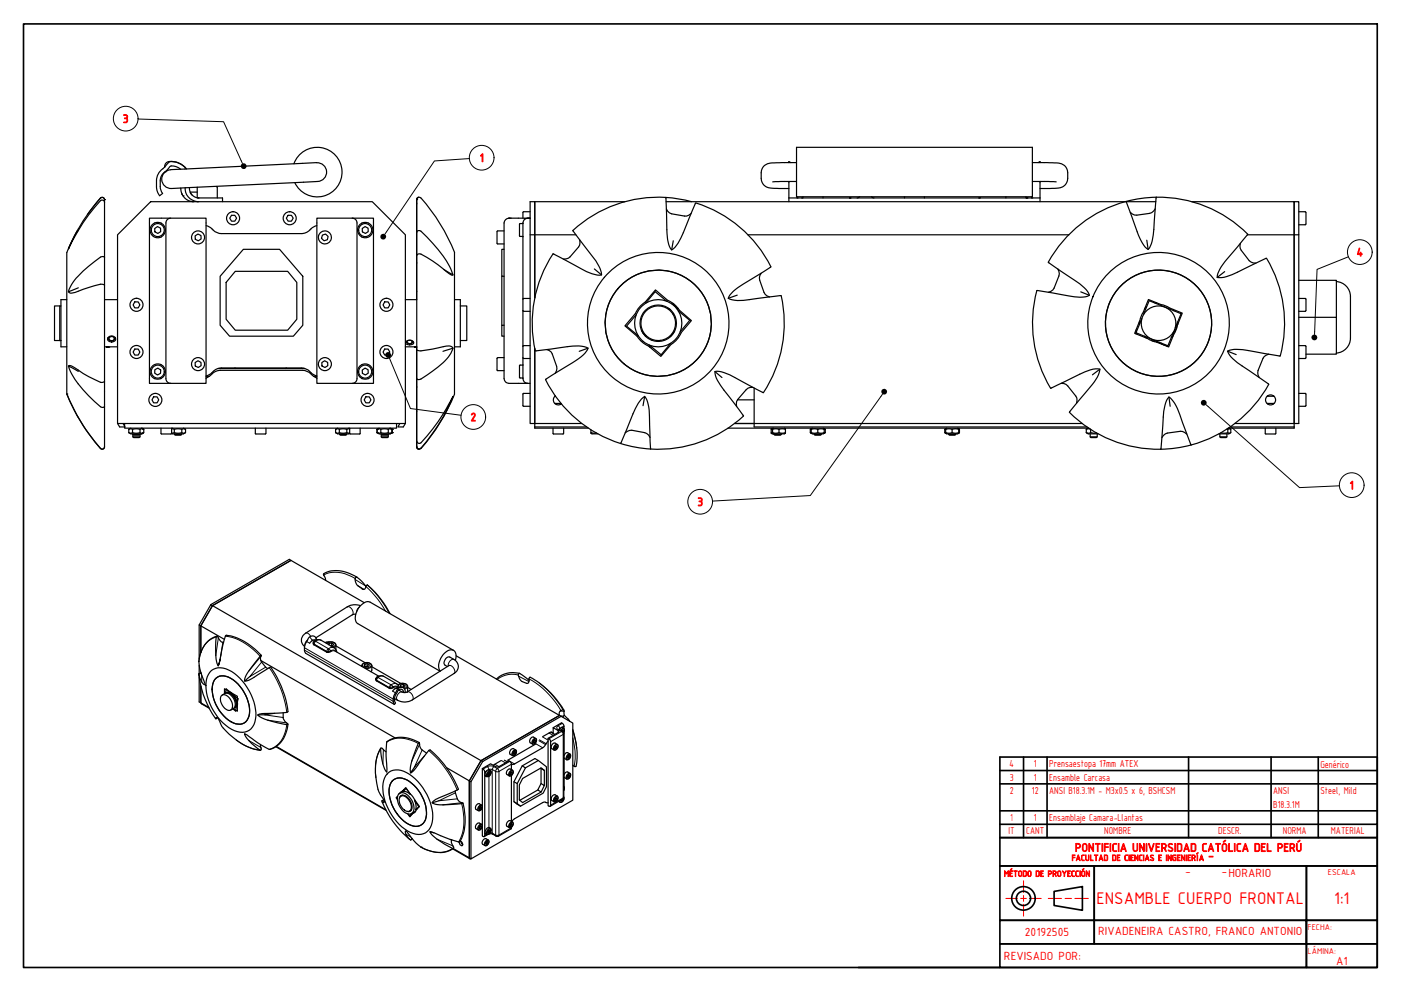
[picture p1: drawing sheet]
<svg xmlns="http://www.w3.org/2000/svg" width="594mm" height="420mm" viewBox="0 0 594 420" stroke-linecap="round" stroke-linejoin="round" font-family="sans-serif">
<!-- layer: Visible (ISO) -->
<g fill="none" stroke="#000" stroke-width=".51">
<path d="M69.1 71.5a6.2 6.2 0 0 0-2.7 5.2v3l.7 2.3 .6 1 1.3-1M69.9 72.9l-1.3 1.3-.6 1.8v3.6l.9 2.4M71.6 68.5l-1.2 .7-.6 1.6M71.8 68.5l-.2 .1M71.8 68.5a8.1 8.1 0 0 1 7.2 3.1 7.1 7.1 0 0 0-7.4-2.8l-2.5 2.7M72.4 72a4 4 0 0 0-3.8 4.1 4 4 0 0 0 4.1 3.8l62-3M76.6 71.7a4.1 4.1 0 0 0-4.7-1l-1.6 1.9M76.6 79.7a5.5 5.5 0 0 0 5.6 5.8M78.5 79.7a5.7 5.7 0 0 0 5.8 5.8M80.3 79.5a4 4 0 0 0 4 4.4h10.1v1.6M83.6 79.4v4.5M83.6 79.4h.1"/>
<path d="M91.9 79l.2 4.9M124.6 69.4a10.5 10.5 0 0 1 15.9-5.1 10.5 10.5 0 0 1 .8 16.7 10.5 10.5 0 0 1-16.3-3.6M134.3 68.9l-61.9 3M134.3 69a4 4 0 0 1 4.2 3.8 4 4 0 0 1-3.8 4.1M334.5 76.9v7M334.5 68.9v-.4l.8 .4M337.8 76.9l-10.1 .2M337.8 68.9l-7.4 .1a8.5 8.5 0 0 0-6.4 1.3 7.1 7.1 0 0 0 0 8.2l1.1 .8 1.7 .4 7.7 .2M337.8 62.5h100v20.9h-100zM437.8 68.9l11.8 .4a4 4 0 0 1 3.2 4 5.3 5.3 0 0 1-1.6 5.5 9.4 9.4 0 0 1-6.1 1.1h-4.1M437.8 76.9l10.1 .2M440.2 68.9l.8-.4v.4"/>
<path d="M441 76.9v7M32.8 97.8l-4.4 9.2M42.6 84a.98 .98 0 0 1 1.1-.3 .98 .98 0 0 1 .6 1M42.6 83.9l-5.6 7.1M42.6 84a74.7 74.7 0 0 0-13.6 21.6 77.2 77.2 0 0 1 14.1-20.8l1.1 .4 .1 .6M42.6 84l.5-.3 1.1 .4 .1 1.7M44.3 85.8v23.4M49.8 99.5l14.1-14h94l14 14v80.1h-122.1zM63.4 92.5h24v70h-24zM65.6 96.9l1.2-.8 1.3 .7v1.4l-1.2 .8-1.2-.7zM70.4 94.5v66l.5 1.5 1.5 .5M72.4 92.5l-1.5 .6-.5 1.4"/>
<path d="M77.2 82.2v.2M77.2 82.2v.1M77.3 82.5v.2M80.6 81.4h3M80.7 81.7l.7 1M82.7 100l1.2-.8 1.3 .7 .1 1.4-1.2 .8-1.3-.6zM83.9 83.9h.5M87.4 95.7a7.8 7.8 0 0 1 3.9 2.6l2.6 .7M98.2 91.3h1.4l.7 1.2-.7 1.3h-1.4l-.8-1.3zM122.2 91.3h1.4l.7 1.2-.7 1.3h-1.4l-.8-1.3zM134.3 95.7a7.8 7.8 0 0 0-3.9 2.6l-2.6 .7h-33.8M134.4 92.5h24v70h-24z"/>
<path d="M136.7 99.7l1.3-.5 1.1 1-.3 1.4-1.4 .5-1.1-1zM149.4 92.5l1.4 .6 .6 1.4M151.4 94.5v66l-.6 1.5-1.4 .5M153.3 94.6a3.3 3.3 0 0 1 4.8 2.9 3.3 3.3 0 0 1-4.8 2.9M153.4 94.7a3.3 3.3 0 0 0 0 5.7M153.6 96.9l1.2-.8 1.3 .7v1.4l-1.2 .8-1.2-.7zM176.7 86.5v25M176.7 98.4l.2-.4 1.1-.2a45.1 45.1 0 0 1 14.1 18.8l-3.9-2.4M176.7 98.4v9.8M176.7 86.1v.4M177.5 83.7l-.8 .6v2.2M177.6 83.7l-.7 .3-.2 .7"/>
<path d="M178.4 83.9a.98 .98 0 0 0-1-.2 .98 .98 0 0 0-.7 .9v13.8M178.5 83.9a80.2 80.2 0 0 1 14.3 23.1M213.7 97.9l-2.9 .1v5.1l.2 .3h2.7M214.4 93.1l1.4-.6h8a2.06 2.06 0 0 0-2.1 2v66a1.96 1.96 0 0 0 2.1 2h-8a2.06 2.06 0 0 1-2.1-2v-66zM220.5 94.8h1.2M220.6 94.8l-.3 .3v4.9l.3 .2M221.7 90.1v2.4M222 89.8l-.3 .3M222.1 89.8h2.7M223.8 92.5h1h-1M224.8 99.5h2v-14h-2v94.1h2v-31.8M242.9 97.7l6.1 8.1a27.6 27.6 0 0 1 5.8 9l.3 1.8h-1.8a25.2 25.2 0 0 1-9.8-4.3l-8.9-4.7a52.3 52.3 0 0 0-7.5 41.2l9.9-1.3a30 30 0 0 1 10.7-.5l1.7 .6a14.1 14.1 0 0 1-6.5 6.1l-11.5 7.1a53 53 0 0 0 44.5 29.6"/>
<path d="M264.9 85.5h-38.1v40.8v-26.8h17.4M282.3 83.7l.5 13.7a14.1 14.1 0 0 0 2 8.6l1.4-1.1a41.4 41.4 0 0 0 6.2-12.7l2.6-6.1a52.5 52.5 0 0 1 31.9 27M282.3 83.7l5 .5 6 1.3M282.3 83.7a53.4 53.4 0 0 0-39.4 14M282.4 85.5h194.7M282.6 88.6l1.3 1.7 .9 .4 6.3 .9 2-1.1M317.1 99.5h136.2M334.5 83.9h106.5M334.5 83.9v1.6M338 83.4v.5M340.3 83.9h-.3M340.5 83.4v.5"/>
<path d="M349 83.4v.5M360.2 83.9h.3M364.5 83.4l-1.1 .5M369.6 83.4l1 .5M383.5 83.4v.5M392 83.4v.5M415.3 83.9h-.3M426.5 83.4v.5M435 83.4v.5M435.2 83.9h.3M437.5 83.4v.5M441 83.9v1.6"/>
<path d="M477.5 85.4a53 53 0 0 0-32.9 25.8l8.2 5.7a29.1 29.1 0 0 1 8.4 6.7l.8 1.6-.8 .4a14.9 14.9 0 0 1-8.1-.1l-13.4-2.3a52.4 52.4 0 0 0 5.9 41.4l12.2-5.9a12.5 12.5 0 0 1 8.6-2.2 14.2 14.2 0 0 1-4.2 7.8l-8.7 10.5M477.5 85.5h12.6M489.8 88.6l-1.4 1.5-.9 .4-5.5 .7h-.9l-1.8-1.2M490.3 83.6l-.8 10.1a22.5 22.5 0 0 1-2.1 11.4l-.5 .7a14.7 14.7 0 0 1-4.7-7.5l-4.7-12.9M490.3 83.6l-7 .6-5.8 1.2M490.3 83.6a52.6 52.6 0 0 1 38.7 15.8l-8.7 10.4a14.4 14.4 0 0 0-4.2 7.8l.9 .1a13.7 13.7 0 0 0 7.7-2.3l12.3-5.9a52.1 52.1 0 0 1 5.7 41.4l-9.8-1.6a29.3 29.3 0 0 0-10.7-1l-1.7 .6 .4 .8a13.9 13.9 0 0 0 5.8 5.5l11.2 7.7a53 53 0 0 1-45.7 27.6M505.4 85.5h43.4v95.5M529 99.5h19.8M548.8 85.5h1.9v14h-1.9zM548.8 99.5v80.1M550.7 89.8h2.7l.3 .3M550.7 99.5v80.1h-27.1"/>
<path d="M553.7 95l-.3 .3h-2.7M553.8 90.1v4.9M28.3 107v60M44.3 109.2a1.16 1.16 0 0 0-1.7-.2 39.3 39.3 0 0 0-12.7 12.5l-.9 2.2M44.3 109.2v11.7M68.4 100.4a3.3 3.3 0 0 0 .2-5.5 3.3 3.3 0 0 0-5 2.2 3.3 3.3 0 0 0 4.3 3.6l.5-.3M99.8 115h22.2l3.9 4.7v15.7l-3.9 4.6h-22.2l-3.9-4.6v-15.7zM103.2 105.7h15.4l9.8 11.4v20.8l-4 4.6h-27.1l-4-4.6v-20.8zM176.7 111.5v12M176.7 108.2a1.3 1.3 0 0 1 1.8-.5l5 3 7 5.4 1 .5h.6M176.7 108.2v40.2M176.7 111.4v.1"/>
<path d="M192.7 107v60.1a80.2 80.2 0 0 1-14.2 23.1M212.8 117.1v20.8M213.7 105.7h-.9v11.4h.9M220.5 100.2h1.2M245.8 101.7v2.2l-.4 .8-4.4 4.8-2.1 .3M252 114l3.1 2.6M285.5 102.1l-.7 3.9M322.8 115.9l-.6 .9-.1 2 1.9 5.2 1.2 1.5 1.1 .4M326.8 113.1l-8.5 5.4a23.2 23.2 0 0 0-9.2 7.2l-.3 .8 1.7 .6a17 17 0 0 0 7.2-.1l13.5-1.6M448.6 114l.6 2.1-2.2 6.1-.5 .7-1.9 1M486.3 101.8l.6 4M519.3 115.2l-3.2 2.4"/>
<path d="M526 103.2l-.1 2.1 3.8 5.2 1.7 1h1.2M550.7 118.9h16v15.6M566.7 119.4a6.4 6.4 0 0 1 5.9 6.3v17.7a6.4 6.4 0 0 1-5.9 6.3M25.3 129.7h-2.2v14.7h2.7h-.5v-14.7h.5M28.3 127h-2.5v20h2.5M44.3 120.9l-.1-.1a4.9 4.9 0 0 0-4.1 .3l-7 2.4a4.2 4.2 0 0 1-3.8 .5l-.3-.3 4.2-1.7M44.3 120.9v68.5l-.1 .6-1.1 .4a75.5 75.5 0 0 1-14.7-23.3M44.3 127h5.5M57.1 128h1.5l.7 1.3-.7 1.2h-1.5l-.6-1.2zM163.1 128h1.5l.7 1.3-.7 1.2h-1.5l-.7-1.2zM171.9 127h4.8M176.7 123.5v3.5"/>
<path d="M176.7 123.5h.1M192.7 127h2.5v20h-2.5M195.2 129.7h2.7v14.7h-2.7M213.7 137.9h-.9v4.6h.9M221.7 131.7l.3 .3M222 126.5l-.3 .3M222.1 132h2.7M222.1 126.5h2.7M269.8 133.4l-4.1 4.9 4.9 4M282.8 127.7l-5-4-4.1 4.9M283.6 130.8l-.2 .2M285.2 128.9l-.1 .1"/>
<path d="M285.6 133l-.2 .3M285.7 128.9h-.5l2.3 1.8M287.5 130.8l-.3 .4M287.5 131.7l5 4.1-4.1 4.9M312.6 125.1l-3.8 1.4M331.3 125.4a53.4 53.4 0 0 1-7.6 41.1M458.3 123.7l3.7 1.5M481.8 139.9v1M483.1 136.5v1.1M483.2 136.2l.1 1M483.3 136l-2.2 5.3 5.4 2.2M484.2 135l-2.5 6.1 6.7 2.8 6.8 2.7 2.5-6"/>
<path d="M484.8 133.5l2.5-6 13.5 5.5-2.5 6M484.8 132.3l2.2-5.3 7 2.6 7.3 3.2-2.5 7-3.2 7.3-7.6-2.8-1.5-.8M484.9 132.3l-.9 1.5-.6 2.2M486.2 130.1l-.8 .8M490.5 128.4l-.8 .1M497.4 131.2l.5 .6M499.3 136.7a8 8 0 0 1-2.1 5M499.4 136.5v1.1M550.7 126.5h2.7l.3 .3M550.7 134.5h16v15.7h-12.9M553.7 131.7l-.3 .3h-2.7M553.8 126.8v4.9"/>
<path d="M29 155.2l1-.2a65.2 65.2 0 0 0 13.1 7.2l1.2-.6M33.2 157.5l-4.2-2.3a29.2 29.2 0 0 0 8.6 12.6l5 4.6a1.02 1.02 0 0 0 1.7-.2M44.3 147h5.5M45.2 147.2h.9M45.2 147v.1M45.8 143.1v.3M45.9 143a1.43 1.43 0 0 0 1.4 1.6 1.43 1.43 0 0 0 1.5-1.6M46.1 142.9a1.69 1.69 0 0 1 1.9-.4 1.69 1.69 0 0 1 1 1.8 1.96 1.96 0 0 1-3.4-.5zM46.1 147v.1M46.6 142.9a1.17 1.17 0 0 1 1.9 .7 1.16 1.16 0 0 1-1.2 .8 1.16 1.16 0 0 1-1.1-1zM48.8 143.1v.3M57.1 148h1.5l.7 1.3-.7 1.2h-1.5l-.6-1.2z"/>
<path d="M65.7 156.8l1.2-.7 1.2 .8v1.4l-1.3 .7-1.2-.8zM82.7 153.7l1.2-.7 1.3 .6 .1 1.4-1.2 .8-1.3-.6zM87.4 159.6h1.4M89.9 158.5l-1.3 1.1-1.2 .7M92.5 156.3h36.8M93.9 156a6.6 6.6 0 0 0-4.8 2.6l-1.7 .8M94 156h33.8a6.6 6.6 0 0 1 4.8 2.6l1.7 .8M99.6 156l.5 .2M121.5 156l-.5 .2M131.8 158.5l-1.9-1.2-1.7-.3h-34.7l-2.2 .5-1.3 1M131.8 158.5l1.3 1.1 1.3 .7M133 159.6h1.4"/>
<path d="M136.5 153.7l1.2-.7 1.2 .6 .1 1.4-1.2 .8-1.3-.6zM153.3 154.7a3.3 3.3 0 0 1 4.5 1.5 3.3 3.3 0 0 1-1.7 4.4M153.4 154.7a3.2 3.2 0 0 0 0 5.7M153.6 156.9l1.2-.8 1.3 .7v1.4l-1.2 .8-1.2-.7zM163.1 148h1.5l.7 1.3-.7 1.2h-1.5l-.7-1.2zM171.9 147h4.8M172.1 144.9a2.06 2.06 0 0 1 3.4 .4 2.16 2.16 0 0 1-3.5 0zM172.2 144.8l.9 .8M172.7 144.7a1.36 1.36 0 0 1 2.2 .3 1.15 1.15 0 0 1-1.3 .7 1.15 1.15 0 0 1-.9-1zM175.2 144.8l-.8 .8M175.8 147l.9 .1-.9 .1M176.7 147v16.9"/>
<path d="M176.7 148.4l.2 .1a5.9 5.9 0 0 0 4.1-.1l4.8-.9a8.9 8.9 0 0 1 5.7-.5l.6 .6-4.3 1.3M176.7 148.4v12.2M192.1 147.6a15.8 15.8 0 0 1-6.3 8l-7.3 5.1a1.29 1.29 0 0 1-1.8-.1M210.8 156.9l.2 .2h2.7M210.8 151.9v4.9M211 151.7l-.2 .3M211.1 151.6h2.6M220.5 154.8h1.2M220.6 154.8l-.3 .2v5l.3 .3M221.7 151.7l.3 .3M222 146.5l-.3 .3M222.1 152h2.7"/>
<path d="M222.1 146.5h2.7M231.8 148.2l1.9 1.1 .5 .8 1.8 5.2 .2 1-.7 1.9M249.4 147.6l-3.8 1.3M272.2 140.3l.9 1.4M272.5 141l.1 .1M273.1 141.7l.7 .9 .2-.3M275 146.7l5.2 4.4 4.5-5.1a10.3 10.3 0 0 0 4.1-4.9l4.4-5.2-5.2-4.4a10.3 10.3 0 0 0-4.9-4.1l-5.2-4.5-4.3 5.2a10.5 10.5 0 0 0-4.2 4.9l-4.4 5.2 5.2 4.4a10.5 10.5 0 0 0 4.9 4.1M275.3 146.3l.1 .8M275.5 147.1h.9M276.6 143.9l-.2 .4M278.5 144.4v.3M278.9 144.4l.1 .3"/>
<path d="M279.7 144.4v.3M284.4 145.5l-4 4.9-5-4.1M286.1 140.4l-1.9 2.4M303.1 157.5l3 2.6M466.4 156.5l-3.2 2.4M481.8 141.1v.5M485.2 142.5l.8 .8M486.2 142.9l.3 .6M488.6 144.6l1 .3M490.6 144.7l-.1 .4M490.7 145.2h1v.4M492.5 145.5l.2 .5"/>
<path d="M493.9 146.1l-.5 .2M494.9 146.5l-.1 .3M497.5 142.3l-.8 .9M520.5 148.9l3.7 1.4M538 150.2l-1.9 1-.5 .7-2.1 5.2v1.9l.5 1.1M550.7 146.5h2.7l.3 .3M553.7 151.7l-.3 .3h-2.7M553.8 146.8v4.9M28.4 167.1a74.1 74.1 0 0 0 14.7 23.3l.8-.1 .4-.8M49.8 179.6l.9 1.4h2.3l-.8-1.4M52.8 179.6v1.9h115.3v-1.9M65.2 168.3h1.4l.7 1.2-.7 1.3h-1.4l-.7-1.3z"/>
<path d="M65.6 160.5l1.3 .3 1.2-.3M68.4 160.4a3.2 3.2 0 0 0 .8-5 3.2 3.2 0 0 0-5.1 .3 3.2 3.2 0 0 0 1.5 4.9M68.4 160.5l-.2 .1M153.3 160.5l.3 .1M153.6 160.5l1.3 .3 1.2-.3M155.1 168.3h1.5l.7 1.2-.7 1.3h-1.5l-.7-1.3zM169.5 179.6l-.8 1.4h2.3l.9-1.4M176.7 163.9v10.3M176.7 174.2v15.3M176.7 174.2v.2M176.7 163.9v.3M176.7 160.6v26.4"/>
<path d="M220.5 160.3h1.2M222 166.8l-.3 .2v5l.3 .3M222.1 166.8h2.7M222.1 172.3h2.7M223.8 162.5h1M235.3 171h2.6M235.4 167.9a2.13 2.13 0 0 0-.3 3 2.13 2.13 0 0 0 2.9 .4M235.5 167.9l-.2 .1M235.5 171v.2M238 171.2h.1M246.7 179.6h-19.9v1.4M273.4 168.1l-.7 3.9"/>
<path d="M311.5 179.6h147.4M312.7 169.5h7.1M315.3 176.4a53.4 53.4 0 0 1-39.4 14M319.3 164.3l-2.1 .3-4.4 4.8-.4 .8v2.2M319.8 164.5v16.5h141.1M323.7 166.5l-9-4.7a29.3 29.3 0 0 0-9.8-4.3h-1.8l.1 .9a13.7 13.7 0 0 0 3.8 7.1l8.3 10.8M450 162.5l2.1 .5 4.1 4.9 .4 .9-.1 2.1M453.5 174.8a53.4 53.4 0 0 0 38.7 15.7M495.7 168.3l.5 4M537.3 168h3M537.3 171h3M537.5 167.8v.2"/>
<path d="M537.5 171v.2M540 167.8v.2M540 171v.2M550.7 166.8h2.7l.3 .3M553.7 172l-.3 .3h-2.7M553.8 167v5M54.6 182l.8-.2 .8 .2 1.6-.2 3.2 .2M54.6 183.4l.8 .3 .8-.3 1.6 .3 3.2-.3M54.6 183.4l.9 .5h4.6M54.6 182v1.4M55.5 181.5l-.9 .5M56.2 182v1.4"/>
<path d="M56.3 183.9l.3 .6h2.5l.3-.6M56.3 184.2h3.1v1l-.3 .3h-2.5l-.3-.3zM56.3 185.2h3.1M59.4 182v1.4M60.1 181.5l.9 .5M60.6 181.9l.2 .1M60.8 183.5l-.7 .4M61 182v1.4l-.9 .5M68.3 181.5v2.2M68.3 183.8l.2 .2 4.2-.2M72.8 181.5v2.2l.4 .2h4.6l.9-.5v-1.4M73.2 181.5l-.4 .3 4.3 .2 .8-.2 .8 .2"/>
<path d="M73.9 182v1.4M74 183.9l.3 .6h2.4l.3-.6M74 184.2h3M77.1 182v1.4M77.8 181.5l.9 .5M78.7 183.4l-.8 .3-.8-.3-4.3 .2M108.3 181.5v2.2M108.3 183.8l.2 .2M112.7 183.8l-4.2 .2M112.8 181.5v2.2M142.3 183.4l.8 .3 .8-.3 4.4 .2M142.3 182v1.4"/>
<path d="M143.2 181.5l-.9 .5M143.9 182v1.4M144 183.9l.3 .6h2.4l.3-.6M144 184.2h3M147.1 182v1.4M147.8 181.5l.5 .3-4.4 .2-.8-.2-.8 .2M148.3 181.5v2.2l-.5 .2h-4.6l-.9-.5M148.3 183.8l.2 .2 4.2-.2M152.7 181.5v2.2M159.9 182l.8-.2 .8 .2 1.6-.2 3.1 .2M159.9 183.4l.8 .3 .8-.3M159.9 183.4l.9 .5h4.6l.9-.5"/>
<path d="M159.9 182v1.4M160.8 181.5l-.9 .5M161.5 182v1.4M161.7 183.9l.2 .6h2.4l.4-.6M161.7 184.2h3v1l-.4 .3h-2.4zM161.7 185.2h3M164.7 182v1.4M165.9 181.8l.4 .2M166.2 182l-.8-.5 .9 .5v1.4M166.2 182v1.4l-.4 .2-4.3-.2M166.3 183.4l-.4 .2M176.7 189.5l.3 .7 .8 .3"/>
<path d="M176.7 189.4a.98 .98 0 0 0 .7 1 .98 .98 0 0 0 1-.3M176.7 187l.7 .9 .6 .1a76.8 76.8 0 0 0 14.1-19.9l-.6 1.4a72.5 72.5 0 0 1-13.5 20.9l-1.1-.4-.2-.6M176.7 187v2.4M176.7 189.4v.1M226.8 181v.5h22.7M226.8 181h21.9M234.5 181.5v2.2M234.5 183.8l.2 .2M239 183.8l-4.2 .2M239 181.5v2.2M250.6 182.2v1.2M252.9 183.6l-2.3-.2 .4 .5h2.5"/>
<path d="M263.1 188l4-9.3a32.9 32.9 0 0 1 4.9-9.5l1.4-1.1a14.6 14.6 0 0 1 2 8.6l.5 13.7M265.1 183.5l1.9-1 .9-.1 5.5 1 1.6 1 .7 1.1M308.7 181.5h152.9M327 182v1.4M327.5 181.5l-.5 .5 .6-.2M327.6 183.4l1.3 .3 4.2-.3M327.6 182l1.3-.2 1.4 .2M327.6 181.8v1.9l.4 .2M328 181.5l-.4 .3M328.2 183.9l.3 .6h2.5l.3-.6M328.2 184.2h3.1M330.3 182l1.4-.2 1.4 .2"/>
<path d="M330.3 182v1.4M332.6 181.5l.5 .3v1.9l-.5 .2h-5.1l-.5-.5 .6 .2M344 183.4l1.4 .3 4.1-.3M344 182l1.4-.2 1.4 .2M344 181.8l-.4 .2v1.4l.9 .5h4.6l.4-.2M344 181.8v1.9l-.3-.2M344 181.8l-.3 .2M344.5 181.5l-.5 .3M345.2 183.9l.4 .6h2.4l.2-.6M345.2 184.2h3M346.8 182l1.3-.2 1.4 .2M346.8 182v1.4"/>
<path d="M349.1 181.5l.4 .3M349.5 183.6l.4-.2-.4 .3M349.5 181.8v1.9M349.5 181.8l.4 .2M349.9 182v1.4M400.6 182v1.4M401 182l1.4-.2 4.1 .2M401 183.4l1.4 .3 4.1-.3M401 183.6l-.4-.2 .4 .3M401 181.8l-.4 .2 .4-.1M401 183.7l.4 .2h4.7l.4-.2M401 181.8v1.9"/>
<path d="M401.4 181.5l-.4 .3M402.3 183.9l.3 .6h2.3l.4-.6M402.3 184.2h3M403.7 182v1.4M406.1 181.5l.4 .3M406.5 181.8v1.9M406.5 181.8l.3 .2v1.4l-.3 .2M406.5 181.8l.2 .1M406.7 183.6l-.2 .1M460.6 183.4l.9 .3 1-.3 2.5 .2M460.6 183.4l.9 .5h4.1M460.6 182v1.4"/>
<path d="M461.5 181.5l-.9 .5M462.3 183.9l.2 1.6h2.4l.4-.3v-1.3M462.3 185.2h3M462.3 182l-.8-.2-.9 .2M462.5 182v1.4M503.2 184.1l-1.8-1.2h-.9l-5.5 .7-.8 .3-1.5 1.6M505.1 188.6l-3.6-9.4a22.8 22.8 0 0 0-5.2-10.4l-.6-.5-1.4 2.5a83 83 0 0 0-1.7 16.2l-.4 3.5M517.3 183.9v1.3l.3 .3h2.3l.4-.3v-1.3M517.3 185.2h3M520.3 181.9l.3 .1M520.6 182l.7-.2 .6 .2v1.4l-.6 .3-.7-.3-1.4 .3-1.5-.2M520.6 182v1.4"/>
<path d="M521.1 181.5l.7 .4M521.7 181h27.1M521.8 183.5l-.7 .4h-4.2M536.5 181.5v2.2M536.5 183.8l.3 .2 4.2-.2M541 181.5v2.2M548.8 181v.5h-28M89.4 256.3l.7 .5-4.9 8.5-.7-.3zM89.4 256.3l33.3-19.1 .7 .4-33.3 19.2M90.1 256.8l113.9 65.7-5 8.6 .7 .3M151.3 244.7l-.2-.1a2.62 2.62 0 0 0 .5 3.7l2 1.4a1.12 1.12 0 0 0 1.3-.1 1.12 1.12 0 0 0 .4-1.2l.3-.4a37 37 0 0 1 9.8 12.2M151.3 244.7a13.6 13.6 0 0 0-14.1-1.4l.9 2.8"/>
<path d="M151.3 244.7l2 1.7 1.9 2.2M152.8 256.8a6.5 6.5 0 0 0-5.5 .5l-17.7 11.2a3.3 3.3 0 0 0-.4 5.6M154.4 255.5l-31-17.9-33.3 19.2-4.9 8.5M84.5 265v14.3M85.2 265.3v11.3M85.2 265.3l9.9 5.8M91.9 269.7a11.5 11.5 0 0 0-7.6 10.8M94.8 272.3a3.2 3.2 0 0 1-2.6-2.5l-.3-.1a21.3 21.3 0 0 0 .6 12.6M110.8 277.9a23.4 23.4 0 0 0-15-8.5l-1.3 4.1-2 8.8 .8-2.6M132.9 272.6a2.25 2.25 0 0 1 3.2-1.2l5.6 3.2 1.1 1.8M134 271.4a2.56 2.56 0 0 0-2.7 1.3M134.3 271.3a1.98 1.98 0 0 0-2.1-1.7 1.98 1.98 0 0 0-1.8 1.9 4.9 4.9 0 0 0-.8 5.5l37.7 21.7"/>
<path d="M138.5 272.8a2.44 2.44 0 0 1 3.9 .7v1.9M139.5 272.8v.6M139.6 272.2l-1.6 .3M140.7 272.6l.8 .5-.3 .6-.9 .2M140.7 272.6l-1.2 .2-.2 .5M140.7 272.6v1.1l-.5 .1M140.7 273.7l.1 .1M142 276l18.6 10.7M142.4 273.9l12.4 7.1M150.9 260.4l-1.5 .2-15.5 9.8M192.3 275.8l-35.3-20.5a4.5 4.5 0 0 0-5 2.6 5.8 5.8 0 0 0-.7 6.2l35.3 20.5M193.4 278l43.8 25.3"/>
<path d="M84.3 280.5a30.6 30.6 0 0 0 2.6 9.2v.6a4.3 4.3 0 0 1-2.4-3.7l-.2-.9M84.3 285.7a40.5 40.5 0 0 0 7.1 19M84.3 280.5h.1M84.5 287.1v10.5l.7 .4M84.5 282v3.5M85.2 285.5l-.9 .2M85.2 298v-7.1v7.1l3.3 2M85.2 285.5l.1 .1M85.2 285.2v.3M85.2 298l3.5 2.3M89.7 284.3a7.5 7.5 0 0 1 8.5 .4 22.8 22.8 0 0 1 10.1 20.2 5.9 5.9 0 0 1-8.9 4.9 22.1 22.1 0 0 1-11.8-21.7l.8-2.2zM91.6 287.6a5.8 5.8 0 0 1 7.3 .7 16.8 16.8 0 0 1 6.7 15.3 4.7 4.7 0 0 1-7.7 2.4 16.5 16.5 0 0 1-7.7-16z"/>
<path d="M93.9 295a2.39 2.39 0 0 1 3.6 1.3 3.3 3.3 0 0 1 .1 4.9 4.6 4.6 0 0 1-3.7-6.2zM94.2 294.7a2.99 2.99 0 0 1 4.9 1.4 3 3 0 0 1-1.2 4.9M95.2 294.1v-2.1l5.4 3.2v6.3l-1.8-1M95.6 293.9l.3-1.8 2.6 2.1M95.6 293.9a2.24 2.24 0 0 1 3.2 .9 4 4 0 0 1 .9 5.2l-.4 .2M95.9 293.7l1.5-.2 1.1 .7M96.4 293.9a4.3 4.3 0 0 1 3.3 5.6M98.5 294.2l2.5 2.1-.5 2.3 .2-.2M98.5 294.2l1.6 2.4 .4 2M100.3 299.2l-.7 .9M100.7 299l-.4 .2-.4 2.3-1.2-1M105.9 286.9l-2.2 1.8h.8a49.5 49.5 0 0 0 9.9-5.8l.3-.1a41.3 41.3 0 0 1 7.3 19 38.1 38.1 0 0 1-10.9 .8l-1.8 .5"/>
<path d="M110.6 280l56.9 32.8M113.6 283.4l-1-.5-1.7-2.2a2.52 2.52 0 0 1-.1-2.8l-.5 .3a38.1 38.1 0 0 0-6.4 9.2l-.2 1.3M153.4 282.6a2.19 2.19 0 0 1 3.6-1.3l.7 .9v1.9l-.4 .7M154.6 281.6l1.1-.3 .9 .5-.1 .6-1.1 .3-1-.4 .2-.7v.8M155.7 282.4l-.6 .2M155.7 281.3v1.1l.3 .2M157.7 282.7l12.3 7.1M159.4 287.9a2.34 2.34 0 0 1 3.3-1.2l5.5 3.2 1.1 1.6M168 294.1a3.9 3.9 0 0 0-.3 3.9l-.4 .7M168 294v.1M168.5 291.3l.5 .2M168.8 290.5a2.52 2.52 0 0 1 4 .5l-.1 2.4"/>
<path d="M169 292.5l-.9 1.4M169 292.5a1.33 1.33 0 0 1 1.5-.2 1.33 1.33 0 0 1 .7 1.3M169 292.5l.2 .2M169.9 290.4v.8M170 291.4l-2.3 .5-1.2 1.1M171.1 290.2l.7 .4-.2 .7-.9 .1M171.1 290.2l-1.2 .2-.3 .6 .7 .4 .8-.2M171.1 290.2l.1 1.1M171.8 293.6a1.92 1.92 0 0 0-1.7-2.2 1.92 1.92 0 0 0-2.1 1.8 4.9 4.9 0 0 0-.7 5.5M172.8 291.4l1.6 .9M189.7 282.6a2.03 2.03 0 0 1-1.4-1.8 2.03 2.03 0 0 1 1.2-2l1.2-.2 1.8 1a3.3 3.3 0 0 1 1.9 2.9 3.3 3.3 0 0 1-1.9 3l-17.6 11.2a6.6 6.6 0 0 1-7.6-.5M190.5 282.1l-17.9 11.4-1.6 .1-2-1.1"/>
<path d="M193.1 280l.2-.9a2.43 2.43 0 0 0-.4-2.9 2.43 2.43 0 0 0-2.9-.4 7.5 7.5 0 0 0-3.7 8.2l.4 .5M220.3 285.5a10.5 10.5 0 0 0-9.8 2.4M224.3 288.5l-4.1-3a2.46 2.46 0 0 0 1 3.3l2.1 .9a1.5 1.5 0 0 0 1-2.1l.4-.5a36.1 36.1 0 0 1 14.4 14.1M92.1 304.3l-.6 .5a.52 .52 0 0 1 .4-.6 .52 .52 0 0 1 .6 .4l.7 1.2a10.3 10.3 0 0 0 4 5.5 23.6 23.6 0 0 0 13.2 6.8M117 316.6l46.7 27M117.2 316.5l46.3 26.8M120.1 302.2v2a3.9 3.9 0 0 0 2 2.7l-.1 .2a25.3 25.3 0 0 1-12.7-4h2.9M122.1 307.1a11.5 11.5 0 0 1-7.7 10.6l-3.5-1.7-6-4.3-1.2-.4a17.3 17.3 0 0 0 6.8 6.8l.3-.4-.4-2M161.4 317.2a23.6 23.6 0 0 0-.4 19.2l1.2 1.8a1.53 1.53 0 0 1 .7 1.9 .58 .58 0 0 1-.7 .1 .58 .58 0 0 1-.2-.8l.8-.3M177.8 314.8a12.5 12.5 0 0 0-13.8-.3 50.7 50.7 0 0 0 .1 11.9l-.1 .9-.2-.2a18.2 18.2 0 0 1-2.3-9.9h.4l1.8 1.5M180.9 319.3l-1.9-1.3a4 4 0 0 1-1.2-3.1l-.4 .3a34.1 34.1 0 0 0-3.5 11.1l.2 1.4M217.7 319.3l.7 .3"/>
<path d="M217.9 318.9l.5-.3 .2 .3-.7 1-.3-.4zM218 318.8l-.1 .5M218.2 318.7l.4 .2M226.2 314.4l.7 .3M226.4 314l.5-.3 .2 .3-.7 1-.3-.4zM226.5 313.9l-.2 .5M226.7 313.8l.4 .2M227.3 315.4l-12 6.9M230.2 312.3l2.8-1.6a1.04 1.04 0 0 1 1.6 .2v-2.4l2.3 1.4-.2 .7-4.3 2.4M232.4 314.3l-2.3 2.7-11.9 6.9-1.3 .1M232.4 313l.9 .7 .2 .7-.2 27.5-.9-.3zM233.7 310.4l1.6 1"/>
<path d="M233.8 310.4l.1 .2M234.6 308.5l3.5-2 .9 .7 .1 1.8M235.3 317.3l.3 .2M235.4 316.7l.4-.5 .4 .2-.6 1.1-.3-.2zM235.6 316.5l.5 .5M235.6 316.7l-.3 .2M237 309.2l.2 .1M237.2 309.3l1.4 .8M237.2 303.3a1.56 1.56 0 0 1 .3-1.7 1.56 1.56 0 0 1 1.6-.4l.2 2.1-.4 .3M237.2 303.3l-33.2 19.2-5 8.6M237.9 303.7l-.7-.4-33.2 19.2 .7 .4M238.2 309.9l.7-.3-.1 .6"/>
<path d="M238.2 308.4l.8 .5M238.3 309.9l.6 .3M238.3 309.7l.1 .2M238.4 308.3l-1.2 1M238.4 308.3l.6 .6M238.4 308.3l.1 .3M238.6 310.1l.5 .9v26.9M239 308.9a1.29 1.29 0 0 1 0 1.7M239.1 310.4v23.1M239.3 303.3l2.3 2.5-.2-.3M242.9 309.3a28.2 28.2 0 0 1 1.3 15.7h-.5l-.8-.6M162 339.9a40.6 40.6 0 0 0 11.9 16.1"/>
<path d="M164.2 328.1a7 7 0 0 1 9.4 .2 22.9 22.9 0 0 1 9.9 19.1 6.1 6.1 0 0 1-3 5.7 6.1 6.1 0 0 1-6.5-.2 22.7 22.7 0 0 1-11.6-20.8 7.5 7.5 0 0 1 1.8-4zM166.4 331.1a5.4 5.4 0 0 1 7.2 .2 16.2 16.2 0 0 1 6.8 16.3 4.6 4.6 0 0 1-7.1 1.9 16.7 16.7 0 0 1-8.1-15.9zM168 338.2l.5 .8M168.5 337.9l-.3 .3 .3 .4M168.6 337.6l-.6 .6 .3-.1M169.2 336.5a3.6 3.6 0 0 1 4.9 2.1 5.3 5.3 0 0 1 .8 6.1 3.6 3.6 0 0 1-5-2.1 5.1 5.1 0 0 1-.7-6.1zM169.4 338.3a1.75 1.75 0 0 1 1.5-1.3 1.75 1.75 0 0 1 1.8 .9 4.7 4.7 0 0 1 1.5 5.9l-.9 .3-.6-.1M169.8 337.7a3.3 3.3 0 0 1 4.2 2.5l.4 1.5a1.71 1.71 0 0 1-.7 2.2 1.71 1.71 0 0 1-2.2-.4 4.5 4.5 0 0 1-1.7-5.8zM170.7 335.4l-1.1 .8M170.8 337.1l-.8 .4M171.1 335.4l-1.6 .9M171.7 334.8l-1 .6 1.3-1.5 5.9 8-1.9 2.4-.9 .5"/>
<path d="M172.2 334.2l2 2.6M172.3 334.2l-1.4 1.4 1.8 .3 1.4 .9M175.7 325.3l-1.6 2.4 2.2-2.1a34.2 34.2 0 0 1 6-7.7 40.2 40.2 0 0 1 11.9 16.9l-3.8 1.7a18 18 0 0 0-6.9 3.5l-.2 .3M175.8 339.4l.7 2.5-.2 1.4M176 339.3l1.6 2.8 .2-.2M189.4 325.5l9.6 5.6M193.1 335.3l.8 3.4a3.3 3.3 0 0 0 2.4 1.8l-.2 .2a40.9 40.9 0 0 1-12 .1l-.8-.5 2.8-.8M199 331.1v32.6l-6.8-3.9M199 331.1v32.6M204.5 325.9v15.9M204.7 322.9l33.2-19.2 5 2.9v32.7l-43.2 24.9v-32.8zM205.7 328.7l.9 .5"/>
<path d="M206 328.9l-.3 .1M206.9 328.4l.4 .3M207.1 326.4l.8 .5a1.51 1.51 0 0 1 .1 1.6 1.51 1.51 0 0 1-1.4 .7M207.2 327.6l.6 .5M207.3 327.8l-.4 .5M207.3 327.5l.5 .1v.5l-.5 .6h-.4zM207.3 326.3l.8 .5 .1 .8M207.3 326.3a2.04 2.04 0 0 0-1.4 2.9h.7M207.3 326.3l.1 .3M212.4 322.5l-3.2 2M213.9 322.3l1.2 .7M216.3 328.1l.5 .3"/>
<path d="M216.7 327.5l-.4 .5M216.7 327.4l.5 .4M216.7 327.3h.5v.5l-.4 .6h-.5v-.6zM216.9 324l-.4-1-.7-.4-4.5 2.6-1.1-.2-2.2-1.2-3.5 2.1 .9 .7 .1 .7v26.9l-.4 .6-.6-.4v-3.9M216.9 324h.1M216.9 324v2.3M216.9 328.8v19.5M217.9 339.9l2.8 1.9M217.9 331.4l1.4 .8v8.5M221.4 324.7l1.4 .8-3.5 6.7M228 334.9l-7.6 4.4M228.3 322.4l3.4 2.7v8.4l-1.4 2.8-9.6 5.5-2.8-1.9v-8.5l3.5-6.7 5.4-3.1 1.5 .8-5.5 3.1"/>
<path d="M229.2 325.7l1.6 .9v6.4M229.4 325.9v6.3l1.4 .8-1.3 2.8M230.8 326.6l-1.3-1.1-7.9 4.6-1.4 2.7v6.3l1.4 1.2 7.9-4.5-1.5-.9 1.4-2.7M235.3 339.1l.5 .3M235.6 338.5l-.3 .4M235.6 338.4l.6 .4M235.7 338.2h.5v.6l-.4 .6h-.5v-.6zM238 339.1l.5 .3M238.6 338.8l-5.3 3.1M238.7 338.7l.1 .1M238.8 338.7l-.3 .7-.5 .3-.2-.4M239.1 338.1a1.47 1.47 0 0 1-.5 1.6 1.47 1.47 0 0 1-1.7 .1"/>
<path d="M239.1 333.4l.2 .7-.2 .9M239.1 337.9l-.5 .8M239.1 320.4l1.1-1.3 1.5 .6a1.54 1.54 0 0 1 0 1.6 1.54 1.54 0 0 1-1.4 .8l-1.2-.7M239.1 328.5l1.1-1.2 1.5 .6a1.51 1.51 0 0 1 0 1.6 1.51 1.51 0 0 1-1.4 .7l-1.2-.7M239.1 334.9v.2M240.7 321.1l.7 .2M240.7 329.2l.7 .3M240.9 320.6l.5-.3 .2 .4-.7 .9-.3-.4zM240.9 328.8l.5-.3 .2 .3-.7 1-.3-.4zM241 320.5l-.2 .5M241 328.7l-.2 .5M241.2 320.4l.4 .3"/>
<path d="M241.2 328.6l.4 .2M173 345.1l.6 .8 1.2-.7M174.4 343.5l-.7 .4M174.7 355.5l-.5 .7a3.8 3.8 0 0 1-2.2-3.9l.7 .5a16.1 16.1 0 0 0 14.2 8.7l2.5-.4 2.9-1.4M174.8 344.8l-1.2 1.1M175.9 344.4l-.8 .4-1.3 1.5-.9-1.3M176.2 344l-1.6 .9M177.6 342.1l-1.3 1.2 .5-.3M184 353.1l-1.7-.4 .1 .3a22 22 0 0 0 9.9 6.6l.1-.2a3.9 3.9 0 0 1-.8-3.3M192 359.9l7.5 4.1M195.1 356.7a1.05 1.05 0 0 1 1 .7 1.05 1.05 0 0 1-.4 1.2l-.6-.5-.3-1.1M195.5 356.7l.1 .8 .6 .6"/>
<path d="M196.3 340.5a21.2 21.2 0 0 1-1.5 16.5l-4.1-1.2-6.4-2.6-2-.5M203.2 350.9l.7 .2M203.2 342.7l.7 .2M203.4 350.4l.5-.3 .3 .3-.3 .7-.5 .3-.3-.3zM203.4 342.2l.5-.3 .3 .4-.8 1-.3-.4zM203.5 350.3l-.2 .5M203.5 342.2l-.2 .4M203.7 350.2l.5 .2M203.7 342.1l.5 .2M204.5 342.3v7.6M205.7 353.2l.9 .5M206 357.5l.7 .2"/>
<path d="M206 353.4l-.3 .1M206.2 357l.5-.3 .2 .4-.7 1-.3-.4zM206.3 357l-.1 .5M206.5 356.8l.4 .3M206.9 353l.4 .2M206.9 353.8l-1.5 .9M207.1 350.9l.8 .4a1.54 1.54 0 0 1 .1 1.6 1.54 1.54 0 0 1-1.4 .8M207.2 352.1l.6 .6M207.3 352.3l-.4 .4M207.3 352l.5 .1v.6l-.5 .5h-.4v-.7zM207.3 350.8l.1 .3M208.2 352.1a1.13 1.13 0 0 0-1-1.3 1.13 1.13 0 0 0-1.2 1.1l-.3 1.3 .4 .5h.5"/>
<path d="M216.3 350.1l.5 .3M216.7 349.5l-.4 .4M216.7 349.3l.5 .5M216.7 349.2h.5l-.4 1.2-.5-.1v-.6zM216.9 350.8l-.2 .7-5.6 3.1-2.4-1.1h-1.2M232.4 340.3l-1.4-.3-.9 .3-11.9 6.8-1.2 1.2M199 363.7l.7 .5M199 363.7l.3 .5"/>
<circle cx="66.9" cy="97.5" r="2.76"/>
<circle cx="98.8" cy="92.5" r="2.76"/>
<circle cx="122.8" cy="92.5" r="2.76"/>
<circle cx="154.8" cy="97.5" r="2.76"/>
<circle cx="84" cy="100.7" r="2.76"/>
<circle cx="137.8" cy="100.7" r="2.76"/>
<circle cx="57.9" cy="129.2" r="2.76"/>
<circle cx="163.9" cy="129.2" r="2.76"/>
<circle cx="279.1" cy="137" r="7.7"/>
<circle cx="279.1" cy="137" r="7.3"/>
<circle cx="279.1" cy="137" r="22.5"/>
<circle cx="279.1" cy="137" r="10"/>
<circle cx="279.1" cy="137" r="30"/>
<circle cx="491.3" cy="137" r="7.3"/>
<circle cx="491.3" cy="137" r="22.5"/>
<circle cx="491.3" cy="137" r="30"/>
<circle cx="57.9" cy="149.2" r="2.76"/>
<circle cx="66.9" cy="157.6" r="2.76"/>
<circle cx="84" cy="154.4" r="2.76"/>
<circle cx="137.8" cy="154.4" r="2.76"/>
<circle cx="154.8" cy="157.6" r="2.76"/>
<circle cx="163.9" cy="149.2" r="2.76"/>
<circle cx="65.9" cy="169.6" r="2.76"/>
<circle cx="155.9" cy="169.6" r="2.76"/>
<circle cx="538.8" cy="169.6" r="2.13"/>
<circle cx="217.5" cy="318.9" r="1.47"/>
<circle cx="226" cy="314" r="1.49"/>
<circle cx="235.2" cy="316.5" r="1.48"/>
<circle cx="216.2" cy="327.5" r="1.47"/>
<circle cx="235.1" cy="338.5" r="1.47"/>
<circle cx="203" cy="342.2" r="1.49"/>
<circle cx="203" cy="350.4" r="1.48"/>
<circle cx="205.8" cy="357.1" r="1.45"/>
<circle cx="216.1" cy="349.4" r="1.49"/>
</g>
<g fill="#000">
<circle cx="70" cy="72.9" r=".25"/>
<circle cx="44.3" cy="84.6" r=".25"/>
<circle cx="77.6" cy="83" r=".25"/>
<circle cx="176.7" cy="84.6" r=".25"/>
<circle cx="215.8" cy="92.5" r=".25"/>
<circle cx="338" cy="83.9" r=".25"/>
<circle cx="340.3" cy="83.9" r=".25"/>
<circle cx="360.2" cy="83.9" r=".25"/>
<circle cx="360.5" cy="83.9" r=".25"/>
<circle cx="415.3" cy="83.9" r=".25"/>
<circle cx="435.2" cy="83.9" r=".25"/>
<circle cx="435.5" cy="83.9" r=".25"/>
<circle cx="437.5" cy="83.9" r=".25"/>
<circle cx="46.1" cy="147.2" r=".25"/>
<circle cx="28.3" cy="167" r=".25"/>
<circle cx="159.9" cy="182" r=".25"/>
<circle cx="159.9" cy="183.4" r=".25"/>
<circle cx="166.2" cy="182" r=".25"/>
<circle cx="166.2" cy="183.4" r=".25"/>
<circle cx="132.4" cy="271.4" r=".25"/>
<circle cx="133.3" cy="271.8" r=".25"/>
<circle cx="140" cy="275.8" r=".25"/>
<circle cx="159.9" cy="287.1" r=".25"/>
<circle cx="166.6" cy="291.1" r=".25"/>
<circle cx="167.8" cy="291.9" r=".25"/>
<circle cx="167.9" cy="291.8" r=".25"/>
<circle cx="178.6" cy="359.2" r=".25"/>
</g>
<!-- layer: Visible Narrow (ISO) -->
<g fill="none" stroke="#000" stroke-width=".42">
<path d="M137.2 243.8a13.4 13.4 0 0 1 13.4 1.5M147.3 257.3a2.34 2.34 0 0 1 2.1 3.3M150.6 245.7l4.4 2.7M151.6 248.3l2.7 1.6M152.4 257.3l-1 1.2-.2 1M153.6 249.7l.3 .2M155.1 248.6l5.2 5.6 3.2 4.9M155.8 248l2.9 2.9 2.8 3.4 3.5 5.7M91.7 270a11.1 11.1 0 0 0-7.4 10.5M92.6 270.5l-1.1 7.4M94.5 272.3l-1.1 7M95.6 269.7a24 24 0 0 1 14.7 8.5"/>
<path d="M110.6 278.3l-5.1 6.2M129.1 274.6l37.7 21.8M129.1 275.6l37.7 21.7M129.6 268.5l1.1 .1 1.1 1.2M130 272l1.3 .7M130.5 271.2l-1 1.3-.2 1.1M131.3 270l1.2 1.6M132.9 272.6l.2 .8M133 272.1a.81 .81 0 0 0 .1 1.3M133.1 273.4l5.4 3.1M133.2 273.1l5.4 3.2M133.2 273.1l5.4 3.1"/>
<path d="M133.3 271.8h.6M133.8 271.9l5.6 3.1M133.8 271.9l-.8 .6 .2 .6M133.9 271.9l-.7 1.2M133.9 271.8l-.1 .1M136.1 271.4a2.03 2.03 0 0 0-2.2 .4M138.6 276.2l.7 .2M138.6 276.3l.7 .1M138.6 276.3l-.1 .2M138.6 276.2v.1M138.6 272.8a2.43 2.43 0 0 1 3.6 .4l-.3 .7-.9 .3M139.2 275l-.6 1.2"/>
<path d="M139.3 275v1.4M139.4 275l.7 1-.8 .4M141.7 274.6l-1.1-.1-1.2 .5M142 276l-.8-.1-1.8 .7-.9-.1M142.4 276.2a1.32 1.32 0 0 0-2.2-.1l.1 .2M142.4 273.5l-.9 1M192.5 279.6a2.43 2.43 0 0 0-2.4 2.8M84.3 285.7l.1 .5M85.5 286.2v3M110.9 280.7l-5 6.2 6.7-4M114.2 283.1a41.5 41.5 0 0 1 7.4 18.9M153.4 282.2l.1 .4"/>
<path d="M153.9 281.5a2.32 2.32 0 0 1 3.5 .5 2.16 2.16 0 0 1-3.7 .1zM157.7 282.2l-.7 .9-2.1 .3M159.4 287.9l.2 .8M159.6 287.4a.81 .81 0 0 0 0 1.3M159.6 288.7l5.4 3.1M159.7 288.4l5.4 3.2M159.7 288.4l5.4 3.1M159.9 287.1h.5M160.3 287.2l5.6 3.1M160.3 287.3l-.6 1.1M160.3 287.2l-.8 .6 .2 .6M160.4 287.1l-.1 .1"/>
<path d="M162.7 286.7l-1.1-.1-1.2 .5M165.1 291.5l.6 .2M165.1 291.6l.6 .1M165.1 291.6l-.1 .2M165.1 291.5v.1M165.7 290.3l-.6 1.2M165.8 290.4l-.1 1.3M165.9 290.3l.7 1-.9 .4M166.5 293l1.2 .7M168.2 289.9l-1.1-.1-1.2 .5M168.5 291.3l-.7-.1-1.9 .8-.9-.2M168.9 290.6a2.25 2.25 0 0 1 3.7 .1 1.21 1.21 0 0 1-1.3 1.1"/>
<path d="M169 291.5a1.38 1.38 0 0 0-2.3-.1l.1 .2M169 291.8l-1.3 .1M169.2 291.5h.1M170.6 293.4a2.32 2.32 0 0 0-2 3.5M172.7 293.3a2.37 2.37 0 0 1 2.2 3.4M172.8 291l-.3 .7-.9 .4M190.4 282.2a2.37 2.37 0 0 1 2.1 3.3M219.8 286.2a10.1 10.1 0 0 0-8.9 1.9M219.9 286.7l4.4 2.3M224.3 287.8a35.6 35.6 0 0 1 13.6 13.5M228.7 289.5l3.1 2.7 3 3.2 3.9 5.5M91.8 304.3l-.3 .2"/>
<path d="M100.3 313.8l4.3 2.7 2.9 1 2.8 .6M105.5 314l5.1 2.9M113.6 305.4l7.9 1.1M116.5 302.4l-4.3 .7 7.9 1.1M121.6 307.3a11.3 11.3 0 0 1-7.4 10.4M161.4 317.4a18.2 18.2 0 0 0-2 12.1M162.6 317.8l-.2 6.2M164 314.7a12.4 12.4 0 0 1 13.4 .5M177.9 315.5l-3.3 7.3M179 318l-3.3 7.3 4.3-4.9M181.8 318.2a43.6 43.6 0 0 1 12.1 16.7M217.8 318.5l.6-.4a1.2 1.2 0 0 1 .4 1.5 1.2 1.2 0 0 1-1.3 .7l-.2-1z"/>
<path d="M218.7 318a1.55 1.55 0 0 0-1.4 2.3M226.3 313.6l.6-.4a1.16 1.16 0 0 1 .3 1.5 1.16 1.16 0 0 1-1.4 .5zM227.2 313.1a1.55 1.55 0 0 0-1.4 2.3M227.3 315.4l2.8 1.6M228.5 314l2.8 1.7M228.7 313.7l2.9 1.6M230 312.4l2.4 1.4M232.8 310.7l1.8 1.1M235.6 316l.4-.2a1.18 1.18 0 0 1 .6 1.4 1.18 1.18 0 0 1-1.3 .8l-.4-.9zM236.3 315.6a1.55 1.55 0 0 0-1.4 2.4M236.7 307.7l.7 1.2M236.7 307.7l-.6 1 .6 .7 .5-.1"/>
<path d="M236.7 309.4l1.4 .8M236.7 309.7v.9M237.4 308.9l-.3 .3M237.4 308.9v.1M237.5 308.8l-.1 .1M237.6 303.5l1.3 .1-.1 .6M237.6 301.4l1.6 .2M237.9 309.7l.6-.6h.6l.2 .6-.3 .9M238.1 310.2l.7 1.2M238.1 310.2l-5.3 3M238.4 306.7l-1.7 1M238.6 310.1l-.5 .1"/>
<path d="M238.8 311.4l-5.3 3M238.8 311.4v26.9M239 308.9l-.6 .1-.7 .6M239.1 310.9l-.3 .5M239.1 307.9l-.7 .4M240.9 304.8l-.1 .6M241.7 319.7a1.58 1.58 0 0 0-1.4 2.4M242.9 312.8l.9 5.6 .1 3.3-.4 3.2M242.9 309.7l1.6 7.4M162.9 339.4l-.5 .9M193.1 336.1l-7 3.4 7.8-.8M206.4 326.8l-.9 .5"/>
<path d="M206.6 325l.7 1.2M206.6 325l1.1-.3 1.7 .3-.7 1.2M206.6 325l-1.7 1.1M206.9 327.4l.7-.4a1.14 1.14 0 0 1 .3 1.4 1.14 1.14 0 0 1-1.3 .6l-.1-.8zM207.3 326.2h1.4M207.3 326.2v.1M207.3 329.2v21.6M207.9 326.9a1.55 1.55 0 0 0-1.3 2.3M208.7 326.2l1.5 .9M208.7 326.2v27M209.4 325l1.5 .9M209.8 324l1.8 1"/>
<path d="M210.2 327.1h1.4M210.2 327.1v27M210.9 325.9l.7 1.2M210.9 325.9l-.7 1.2M211.6 327.1v27l5.3-3.2M212.6 322.4l1.8 1M215.3 322.3l2.9 1.6M216.2 322.8l-5.3 3.1M216.4 327.1l1-.4a1.46 1.46 0 0 1-1.2 2.2l-.2-.9zM216.9 324l-5.3 3.1M217.4 326.6a1.62 1.62 0 0 0-1.4 2.4M235.7 337.8l.3-.1a1.16 1.16 0 0 1 .4 1.5 1.16 1.16 0 0 1-1.5 .5v-.8z"/>
<path d="M236.3 337.5a1.58 1.58 0 0 0-1.4 2.5M237.2 339.6l.3 .5M238.8 338.3l-.2 .5M238.8 338.3l-5.3 3.1M239.1 338.2a1.25 1.25 0 0 1-.3 1.4 1.25 1.25 0 0 1-1.4 .2v-.4M239.1 333.6l.2 .5-.2 .8M239.1 337.9l-.3 .4M240.8 320.2l.6-.4a1.16 1.16 0 0 1 .3 1.5 1.16 1.16 0 0 1-1.4 .5v-.8zM240.8 328.4l.6-.4a1.16 1.16 0 0 1 .3 1.5 1.16 1.16 0 0 1-1.4 .5v-.8zM241.7 327.9a1.55 1.55 0 0 0-1.4 2.3M172.1 353.7l2.1 1.1M178.6 359.2a12.3 12.3 0 0 0 13.3 .5"/>
<path d="M185.4 355.8l6.6 2.8M190.8 355.8l.7 .4M195.8 340.7a21.4 21.4 0 0 1-1.3 16.3M195.8 340.3l-8 .9M203.3 350.1l.7-.4a1.23 1.23 0 0 1 .3 1.4 1.23 1.23 0 0 1-1.3 .7l-.2-.5zM203.3 341.9l.7-.4a1.16 1.16 0 0 1 .2 1.4 1.16 1.16 0 0 1-1.4 .6zM204.2 349.5a1.62 1.62 0 0 0-1.4 2.4M204.2 341.4a1.55 1.55 0 0 0-1.4 2.3M206.1 356.7l.7-.4a1.2 1.2 0 0 1 .4 1.4 1.2 1.2 0 0 1-1.3 .7l-.2-.9zM206.4 353.8l-.9 .4M207 356.2a1.55 1.55 0 0 0-1.3 2.3M207 351.8l1-.2a1.46 1.46 0 0 1-1.3 2.1l-.3-.7z"/>
<path d="M207.9 351.3a1.62 1.62 0 0 0-1.3 2.4M207.9 353l.8 .2M208.7 353.2l.3 .5M208.7 353.2l1.5 .9M210.2 354.1l.2 .4M210.2 354.1h1.4l-.2 .4M216.4 349.1l.6-.4a1.2 1.2 0 0 1 .5 1.4 1.2 1.2 0 0 1-1.3 .7l-.2-.9zM217.4 348.5a1.55 1.55 0 0 0-1.4 2.4"/>
</g>
<circle cx="167.9" cy="291.8" r=".19" fill="#000"/>
<!-- layer: Border (ISO) -->
<g fill="none" stroke="#000" stroke-width=".7">
<path d="M10 10.1h574v400.1h-574zM424 326.7h160M424 332.3h160M434 321v34.1M444 321v34.1M504 321v34.1M539 321v34.1M559 321v34.1M424 349.5h160v-28.5h-160v34.1M424 355.1h160v12h-160zM424 343.8h160M584 349.5v5.6h-160"/>
<path d="M424 367.1h40v23.1h-40zM447 377.9l12-2v10l-12-2zM464 367.1h90v23.1h-90zM554 367.1h30v23.1h-30zM424 390.2h40v10h-40zM464 390.2h90v10h30v-10h-30v10h-90zM364 410.2h60M424 400.2h130v10h-130zM554 400.2h30v10h-30z"/>
<circle cx="434" cy="380.9" r="5"/>
<circle cx="434" cy="380.9" r="3"/>
</g>
<path d="M434 373.4v5M434 379.6v2.6M426.5 380.9h5M432.8 380.9h2.4M434 383.4v5M436.5 380.9h5M444.5 380.9h5.7M451.6 380.9h2.8M455.8 380.9h5.7" fill="none" stroke="#f00" stroke-width=".42"/>
<!-- layer: Symbol (ISO) -->
<g fill="none" stroke="#000" stroke-width=".42">
<path d="M58.5 50.5l36.3 1.1 8 17.7M199.1 67.2l-14.9 1-21 31.1M571.8 108.9l-13.3 5.3-1.1 27.6M165.1 151.7l9 21.5 21.4 2.9M374.2 167.1l-30.6 43-41.5 2.3M511.4 171.6l39.7 35.1 16.8-.7"/>
<circle cx="53.3" cy="50.3" r="5.2"/>
<circle cx="204.2" cy="66.9" r="5.2"/>
<circle cx="576.6" cy="106.9" r="5.2"/>
<circle cx="200.7" cy="176.8" r="5.2"/>
<circle cx="296.9" cy="212.7" r="5.2"/>
<circle cx="573.2" cy="205.7" r="5.2"/>
</g>
<g fill="#000">
<circle cx="103.4" cy="70.5" r="1.25"/>
<circle cx="162.5" cy="100.4" r="1.25"/>
<circle cx="164.6" cy="150.5" r="1.27"/>
<circle cx="557.3" cy="143.1" r="1.25"/>
<circle cx="374.9" cy="166.1" r="1.23"/>
<circle cx="510.4" cy="170.8" r="1.26"/>
</g>
<g font-size="7.7" fill="#f00">
<text x="465" y="383.4">ENSAMBLE CUERPO FRONTAL</text>
<text x="565.7" y="383.4">1:1</text>
</g>
<g font-size="5.4" fill="#f00">
<text x="502.5" y="370.9">-</text>
<text x="518" y="370.9">-HORARIO</text>
<text x="434.5" y="396.9">20192505</text>
<text x="465.7" y="396.5">RIVADENEIRA CASTRO, FRANCO ANTONIO</text>
<text x="425.7" y="406.9">REVISADO POR:</text>
<text x="566.5" y="409.2">A1</text>
</g>
<g font-size="5.3" fill="#f00">
<text x="52.1" y="52">3</text>
<text x="203.4" y="68.6">1</text>
<text x="575.2" y="108.6">4</text>
<text x="199.5" y="178.5">2</text>
<text x="572.3" y="207.4">1</text>
<text x="295.7" y="214.5">3</text>
<text x="455.8" y="361">PONTIFICIA UNIVERSIDAD CATÓLICA DEL PERÚ</text>
<text x="512.3" y="364.2">-</text>
</g>
<g font-size="4.6" fill="#f00">
<text x="428.1" y="325.3">4</text>
<text x="438.4" y="325.3">1</text>
<text x="444.9" y="325.3">Prensaestopa 17mm ATEX</text>
<text x="559.9" y="325.5">Genérico</text>
<text x="428.2" y="331">3</text>
<text x="438.4" y="331">1</text>
<text x="444.9" y="331">Ensamble Carcasa</text>
<text x="428.2" y="336.7">2</text>
<text x="437.6" y="336.7">12</text>
<text x="444.9" y="336.7">ANSI B18.3.1M - M3x0.5 x 6, BSHCSM</text>
<text x="539.9" y="336.7">ANSI</text>
<text x="559.9" y="336.7">Steel, Mild</text>
<text x="539.9" y="342.4">B18.3.1M</text>
<text x="427.7" y="353.8">IT</text>
<text x="428.4" y="348.1">1</text>
<text x="435.2" y="353.8">CANT</text>
<text x="438.4" y="348.1">1</text>
<text x="444.9" y="348.1">Ensamblaje Camara-Llantas</text>
<text x="468.2" y="353.8">NOMBRE</text>
<text x="516.6" y="353.8">DESCR.</text>
<text x="543.9" y="353.8">NORMA</text>
<text x="564.3" y="353.8">MATERIAL</text>
</g>
<g font-size="3.9" fill="#f00">
<text x="563.1" y="371.1">ESCALA</text>
<text x="554.5" y="394.2">FECHA:</text>
<text x="554.5" y="404.7">LÁMINA:</text>
</g>
<g font-size="3.8" fill="#f00">
<text x="454.4" y="364.9">FACULTAD DE CIENCIAS E INGENIERÍA</text>
<text x="425.7" y="371.6">MÉTODO DE PROYECCIÓN</text>
</g>
</svg>
